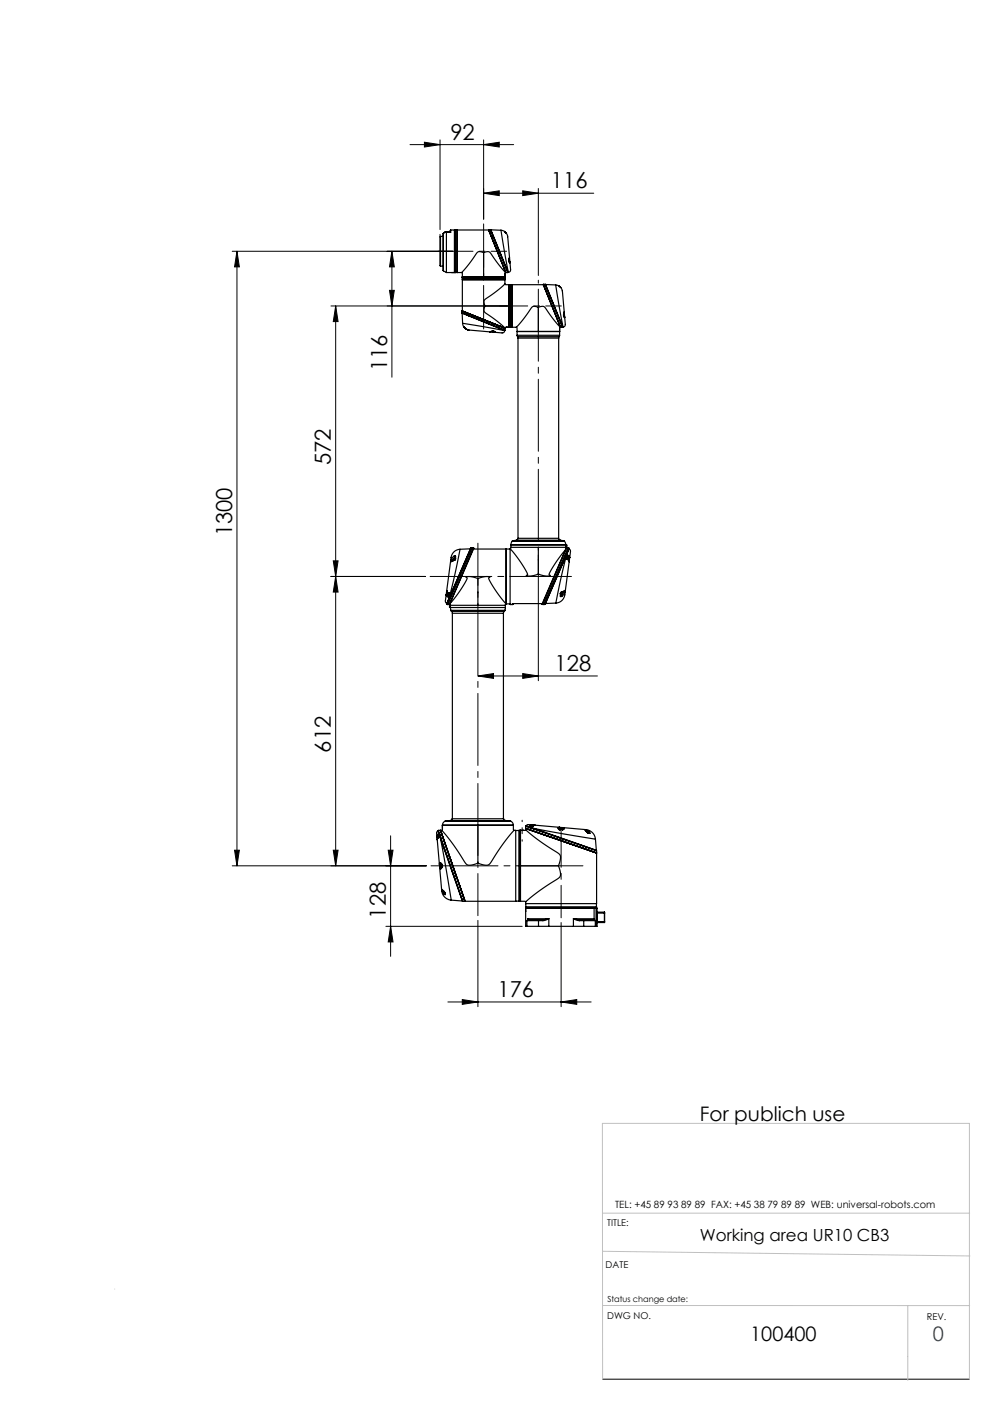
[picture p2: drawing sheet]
<svg xmlns="http://www.w3.org/2000/svg" width="210mm" height="297mm" viewBox="0 0 210 297" stroke-linecap="round" stroke-linejoin="round" font-family="sans-serif">
<g fill="none" stroke="#000" stroke-width=".21">
<path d="M86.7 30.6h21.9M89.8 30.1l3.3 .5-3.3 .5zM93.1 29.6v19M102.3 30.6l3.3-.5v1zM102.3 29.6v16.8M102.3 39.9v6.5M113.8 39.9v18.4M49.1 53.2h46.6M50.1 53.2v130M50.1 53.2l.5 3.3h-1zM82.9 53.2l.5 3.3h-1zM82.9 53.2v26.6"/>
<path d="M102.3 40.9l3.3-.5v1zM102.3 40.9h23.3M110.5 40.4l3.3 .5-3.3 .5zM70 64.7h37.3M71 64.7v118.5M71 64.7l.5 3.3h-1zM82.4 61.4h1l-.5 3.3zM70.5 118.6h1l-.5 3.3zM113.8 117.4v26.6M70 121.9h20M71 121.9l.5 3.3h-1zM101.1 143l3.3-.5v1z"/>
<path d="M101.1 143h25.2M110.5 142.5l3.3 .5-3.3 .5zM49.6 179.9h1l-.5 3.3zM70.5 179.9h1l-.5 3.3zM82.1 179.9h1l-.5 3.3zM82.6 176.8v25.5M49.1 183.2h41.1M81.6 196h28.8M82.6 196l.5 3.3h-1zM101.1 194.7v18.3M118.7 195.2v17.8M94.7 212h30.3"/>
<path d="M97.8 211.4l3.3 .6-3.3 .5zM118.7 212l3.3-.6v1.1zM127.4 291.8h77.6"/>
</g>
<path d="M127.4 256.6h77.7M24.3 272.7h.1M127.4 264.7l77.7 1M127.4 276.2h77.7M192 276.2v15.8M127.4 291.8v-54.2h77.6v54.2" fill="none" stroke="#c0c0c0" stroke-width=".21"/>
<path d="M107.1 53.2h-10.4M118.7 64.7h-10.4" fill="none" stroke="#000" stroke-width=".21" stroke-dasharray="15.2 1.3 1.3 1.3" stroke-dashoffset="11.9"/>
<g fill="none" stroke="#000" stroke-width=".21" stroke-dasharray="15.2 1.3 1.3 1.3">
<path d="M93.1 50.1v-.5M96.3 53.2h.1M96.3 53.2h-3.7M96.4 53.2h.1M96.4 53.2h.3M96.7 53.2h.1M107.8 64.7h.1M107.8 64.7h-2.1M107.9 64.7h.1M107.9 64.7h.4M108.3 64.7h.1M118.7 191.8v-.6"/>
<path d="M118.7 192v-.2M118.7 192v2.2"/>
</g>
<path d="M102.3 69.6v-22.2" fill="none" stroke="#000" stroke-width=".21" stroke-dasharray="15.2 1.3 1.3 1.3" stroke-dashoffset="6"/>
<path d="M113.8 116.4v-57.1" fill="none" stroke="#000" stroke-width=".21" stroke-dasharray="15.2 1.3 1.3 1.3" stroke-dashoffset="-1.9"/>
<path d="M120.9 121.9h-29.9" fill="none" stroke="#000" stroke-width=".21" stroke-dasharray="15.2 1.3 1.3 1.3" stroke-dashoffset="2.2"/>
<path d="M101.1 193.7v-78.8" fill="none" stroke="#000" stroke-width=".21" stroke-dasharray="15.2 1.3 1.3 1.3" stroke-dashoffset="6.3"/>
<path d="M123.3 183.2h-32.1" fill="none" stroke="#000" stroke-width=".21" stroke-dasharray="15.2 1.3 1.3 1.3" stroke-dashoffset="1.1"/>
<path d="M118.7 175.9v15.3" fill="none" stroke="#000" stroke-width=".21" stroke-dasharray="15.2 1.3 1.3 1.3" stroke-dashoffset="7.6"/>
<path d="M110.4 173.5v4.4" fill="none" stroke="#000" stroke-width=".21" stroke-dasharray="15.2 1.3 1.3 1.3" stroke-dashoffset="14.9"/>
<g fill="#000">
<path d="M89.8 30.1l3.3 .5-3.3 .5zM102.3 30.6l3.3-.5v1z"/>
<path d="M110.5 40.4l3.3 .5-3.3 .5zM102.3 40.9l3.3-.5v1zM110.5 142.5l3.3 .5-3.3 .5zM101.1 143l3.3-.5v1zM118.7 212l3.3-.6v1.1zM97.8 211.4l3.3 .6-3.3 .5z"/>
<path d="M71 121.9l.5 3.3h-1zM70.5 179.9h1l-.5 3.3zM71 64.7l.5 3.3h-1zM70.5 118.6h1l-.5 3.3z"/>
<path d="M82.6 196l.5 3.3h-1zM82.1 179.9h1l-.5 3.3zM82.4 61.4h1l-.5 3.3zM82.9 53.2l.5 3.3h-1zM49.6 179.9h1l-.5 3.3zM50.1 53.2l.5 3.3h-1z"/>
</g>
<g fill="none" stroke="#000" stroke-width=".25">
<path d="M93.2 50v6.3M93.2 56.3h.5M93.2 50h.5M93.8 49.4v7.9M93.8 49.4l.6-.3v8.6M93.8 57.3l.6 .4M94.4 49.1h.9M94.4 57.7h1.7M94.9 49.1h-.8v.1M95.3 49.1h.1M95.3 48.7v.4M95.3 48.7l-.1 .4"/>
<path d="M95.3 48.7h.8M95.5 57.7h.6M96.1 48.7v9M96.1 57.6v.1M96.1 57.7h.1M96.1 48.7h.1M96.2 48.7h.1M96.2 57.7h.1M96.2 48.7v9M96.2 48.7h-.1M96.2 48.7v8.9M96.2 57.6l.1 .1"/>
<path d="M96.3 48.7h7M96.3 48.7v9M96.3 57.7h1.3M96.3 48.7h-.1M96.4 48.7v9M96.7 48.7v9zM97.6 57.7l.2 .1v.8M97.8 59.2h9zM97.8 58.7h9M97.8 58.8h9M97.8 58.7v7.1M97.8 58.7h.1"/>
<path d="M97.8 58.6h9M97.8 58.6v.1M97.8 58.6h4.5M97.8 58.6h4.4M97.8 58.6h.1M102.3 53.4a1.15 1.15 0 0 0-1.9 .7l-1.4 2-1.4 1.6M102.3 53.4v5.2M102.3 53.4h.2a1.08 1.08 0 0 1 1.6 .7l1.5 2 1.3 1.6M102.3 58.6h4.5M103.3 48.6v.1M103.3 48.6h.1M103.3 48.6h.4"/>
<path d="M103.3 48.7l3.7 8.9M103.4 48.7l3.6 9M103.4 48.6l3.6 9.1h.4M103.4 48.6l-.1 .1M103.7 48.6h.1M103.7 48.6l.6 1.3M103.8 48.6h.1M103.8 48.6l.5 1.3M103.8 48.6l2.2 .1M104.3 49.9l3.1 7.8M104.3 49.9h.1M104.3 49.9l3.1 7.7"/>
<path d="M104.3 49.9l3.2 7.7M105.9 48.7h.1M105.9 48.7l1.6 8.9M106 48.7l.7 .3M106.7 49h.1M106.7 49l.3 .2M106.8 58.7h.1M106.8 49h.1M106.8 49l.2 .2M106.8 58.6v.1M106.8 58h.1M106.8 58.7v1.4"/>
<path d="M106.8 58v.6M106.9 57.7h.1M106.9 57.7l-.1 .1v.8M107 57.7h.1M107 49.2h.1M107 49.2a3.7 3.7 0 0 1 .5 2.4l.3 2.8M107.4 57.6v.1M107.5 57.6h-.1M107.5 57.6h.1M107.6 54.9v.4M107.7 55.3v.1M107.7 55.4h.1"/>
<path d="M107.7 54.8l.1 .6M107.7 54.5v.9M107.7 54.5l-.1 .3a.54 .54 0 0 0 .2 .8M107.8 54.4l-.1 .1M107.8 54.4v1.1M107.8 55.4v.1M107.8 55.5h.1M107.8 55.5v.1M107.8 55.5l.2 1.5a.52 .52 0 0 1-.5 .6M97.7 66.2v-.4l9 3.6M97.7 66.2h.1M97.7 66.2l1.3 .5"/>
<path d="M97.7 66.2l.1 2.2 8.9 1.6M97.7 66.2l1.3 .6M97.7 65.8l9 3.6M97.8 65.8h.1M97.8 65.8l4.5 1.8M97.8 68.4l.3 .8M97.9 65.8l8.9 3.6M98.1 69.2h.1M98.1 69.2l.3 .2M98.4 69.4h.1M98.4 69.4l.6 .4-.4-.2M98.4 69.4l.2 .2"/>
<path d="M98.4 69.4l.6 .4M99 69.8h.1M99 69.8h.2M99 66.7h.1M99 66.7l7.8 3.1M99 66.7v.1M99 66.7l7.8 3.2M99 66.8l7.7 3.1M99.2 69.8l4.4 .4M100 66.7l6.7 2.7M102.6 64.7h5.1M102.6 64.7a1.15 1.15 0 0 0 .6 1.9l2 1.4 1.6 1.4"/>
<path d="M103.6 70.2l.3-.1a.54 .54 0 0 1 .8 .2M103.6 70.2h.1M103.6 70.2l1 .1M103.7 70.2h-.1M103.7 70.2h.1M103.9 70.1l.2 .1M104.1 70.1h.3M104.1 70.2h.4M104.1 70.1v.1M104.4 70v.1M104.5 70.1h.1M104.5 70.2l.1 .1"/>
<path d="M104.5 70.1v.1M104.5 70.1l-.9 .1M104.6 70.3l1.6 .1M104.7 70.3h-.1M106.6 69.3h.1M106.7 69.4h.1M106.7 70l-.1 .3-.4 .1M106.7 69.9v.1M106.7 69.9h.1M106.8 60.1l.1 .1h.8M106.8 60.1l-1.6 1.3-2.1 1.6a1.08 1.08 0 0 0-.5 1.7M106.8 69.4h.1"/>
<path d="M106.8 69.8v.1M106.8 69.4v.4M107.1 69.2h.6M107.7 69.2h-.8l-.1 .2M107.7 60.2v4.5M107.7 64.7v4.5M107.7 64.8v4.4M107.7 69.2h.1M107.7 60.2v9M107.8 69.2h.1M107.8 60.2h-.1M107.8 60.2h.1"/>
<path d="M107.8 60.2v9M107.8 60.2l7.1 .1M107.8 69.2h1.4M107.9 60.2v9M108.3 60.2v9zM109.2 69.2l.1 .1v.8M109.3 70.9l.1 .3M109.3 70.1h4.5M109.3 70.9h9M109.3 70.1v.8M109.4 70.1h4.4M109.4 71.2l.1 .3"/>
<path d="M109.4 71.2h8.8M109.5 71.5h8.6M109.5 71.5v42.4M113.8 70.1h4.5M113.8 65a1.15 1.15 0 0 0-1.8 .7l-1.4 2-1.4 1.5M113.8 65v5.1M113.8 65l.2-.1a1.08 1.08 0 0 1 1.7 .8l1.4 2 1.4 1.5M114.9 60.1h.4M114.9 60.1v.2M114.9 60.1v.1M114.9 60.3l3.6 8.9M114.9 60.2l3.7 9"/>
<path d="M114.9 60.2v.1M115.3 60.1l.5 1.4M115.3 60.2h.1M115.3 60.2l.6 1.3M115.4 60.2l2.1 .1M115.4 60.2l.5 1.3M115.8 61.5l3.2 7.7M115.8 61.5h.1M115.9 61.5h.1M115.9 61.5l3.1 7.7M117.5 60.3h.1M117.5 60.3l1.6 8.9"/>
<path d="M117.5 60.3l.8 .2M118.1 71.5v42.4M118.2 71.2l-.1 .3M118.3 60.5v.1M118.3 60.5l.2 .3M118.3 60.5h.1M118.3 60.6h.1M118.3 60.6l.2 .1M118.3 70.1h.1M118.3 69.5v.6M118.3 70.9l-.1 .3M118.3 69.5l.1 .6"/>
<path d="M118.3 70.1v.8M118.5 60.7v.1M118.5 69.2l-.2 .3M118.5 60.8h.1M118.5 69.2h.1M118.6 60.8a3.7 3.7 0 0 1 .5 2.4l.2 2.9M119 69.2h-.4M119 69.2h.1M119.1 69.2h-.1M119.2 66.5v.4M119.2 66.9h.1M119.2 66.3l.1 .6"/>
<path d="M119.3 66.1l-.1 .8M119.3 66.1l-.1 .3a.54 .54 0 0 0 .2 .8M119.3 66l.1 1.1M119.3 66.9l.1 .1M119.4 67v.1M119.4 67v.2M119.4 67.1l.1 1.4a.52 .52 0 0 1-.4 .7M119.4 67.1v.1M96 117.7a1.02 1.02 0 0 0-.6 1.2l.4-.3M96 117.7l.1 .3M96 118.4h.1M96.1 118.1l-.4 .2v.4"/>
<path d="M96.2 118l-.2 .4M96.2 118v.4M96.2 118.4v.1M96.2 118.4l-.4 .2M96.2 118.5l-.4 .1M96.2 117.6l.1 .1M96.2 117.6v.2M96.2 117.6v.4M96.2 117.6l-.2 .1M96.2 118.4h.1M96.2 118.3v.1M96.2 117.8v.5"/>
<path d="M96.3 117.7l-.1 .1M96.3 117.7l.1 .5M96.4 118.2l-.2 .3M96.4 118.2l-.2 .1M97.3 116.2a2.26 2.26 0 0 0-2 2.6l-.8 6.1M97.3 116.2l2.2-.1-4.3 10M97.3 116.2l-2.1 9.7M99.6 115.9h.1M99.7 115.9l-5.1 12M99.7 115.9h.1M99.7 115.9l-5.2 11.8 .1 .2M99.9 115.9h-.2"/>
<path d="M99.9 115.9h.2M99.9 115.9l-5.2 12M100.1 116.1h7.8M100.1 115.9h.1M100.1 115.9l-5.1 12M107 116.1v11.6zM107.9 116.1l1.4 1.7 1.5 2.2a2.45 2.45 0 0 1 .8 1.6l-.3 .2h.2a4.3 4.3 0 0 0 2.3-.4M107.9 116.1h.1M107.9 116.1v11.6h-.9M108 115.8l-.1 .3M108 115.8h5.8M108 115.3h11.6"/>
<path d="M108 115.3v.5M108.3 114.5l-.3 .8M108.3 114.5h11.1M108.4 114.4l-.1 .1M108.4 114.4h10.9M109.2 114.3h9.3M109.2 114.3l-.8 .1M109.5 113.9l-.3 .4M109.5 113.9h8.6M113.8 115.8v5.6M118.1 113.9l.4 .4M118.5 114.3l.8 .1"/>
<path d="M119.3 114.4l.1 .1M119.4 114.5l.2 .8M119.6 116.3l-2.9 3.9-.6 1.3 .3 .3h-.1a4.3 4.3 0 0 1-2.5-.4M119.6 115.3v.5M119.6 115.3h.2M119.6 115.8l.1 .2M119.6 115.8h-5.8M119.6 115.8h.2M119.7 117.6v.1M119.7 117.7l-4.4 10 1.1-.1a3.3 3.3 0 0 0 2.1-.3 3.8 3.8 0 0 0 1.2-3.1l.7-5.4M119.7 117.9l-2.2 9.7M119.7 117.9l.1 .1"/>
<path d="M119.7 117.7v.2M119.7 117.9v.2M119.7 118.1l.2 .2M119.7 118.1l.1 .1M119.7 117.5h.1M119.7 117.5l.1 .2M119.7 117.5v.2M119.8 117.4h.1M119.8 115.9h.1M119.8 115.9l-5.1 12M119.8 117.3v.1M119.8 117.4l-.1 .1"/>
<path d="M119.8 117.4l.1 .1M119.8 115.3v.5M119.8 118.2h.1M119.8 117.7v.5M119.8 118h.1M119.8 118.2l.1 .1M119.9 118.2h.1M119.8 118.2l.5 .5M119.9 118.3l.5 .4M119.9 117.5l-.1 .2M119.9 118.2v.1M119.9 117.4v.3"/>
<path d="M119.9 117.4a.6 .6 0 0 1 .6 .5M119.9 117.4v.1M119.9 117.4h-.1M119.9 117.7l.3 .1 .1 .2M119.9 117.7h-.1M119.9 117.7l-.1 .3h.2M120 118l.1 .3M120 118v.3M120.1 115.9h-.3M120.1 115.9l-5.1 12M120.1 115.9h.1M120.2 115.9l.1 .1-5.1 11.9"/>
<path d="M120.2 115.9l-5 12M120.2 115.9h.1M120.3 118l-.1 .4M120.3 118h.1M120.3 118h-.3M120.3 116.1h.1M120.3 116.1l-.5 1.3M120.3 116.1l.4 .6M120.3 118.7h.1M120.3 118.7l.1 .1M120.4 118.7v.1M120.4 118.8h.1"/>
<path d="M120.5 118h-.2M120.5 118l-.1 .8M120.5 117.9l-.2 .1M120.5 117.9v.1M120.7 116.7l-.2 1.3M94.4 125.8a.6 .6 0 0 0 .6 .6M94.4 125.8l-.2 1.5 .3 .3M94.4 125.8h.1M94.5 124.9l-.1 .9M94.5 124.9v.2M94.5 125.1l.5 .4M94.5 125.1h.1"/>
<path d="M94.5 125.1l.5 .5M94.5 127.6h.1M94.5 125.7l-.1 .1M94.5 125.7l.2 .3 .3 .1M94.5 125.7h.1M94.6 127.9h.1M94.6 125.3l-.1 .4M94.8 125.5l.2 .3M94.9 125.7h-.4M95 126.1v.3M95 125.8v.3M95 125.5v.3"/>
<path d="M95 125.8l.2 .1M95 125.5v.1M95 126.3v.1M95 125.5l.1 .2M95 125.5h.1M95 125.6h.1M95 126.4l-.5 1.2M95 126.4v.1M95 125.6l.1 .1M95 126.1l.1 .1M95 126.1v.2M95 126.1h.1"/>
<path d="M95 125.6v.5M95 126.4h.1M95 127.9h-.3M95 127.9h.1M95.1 127.9h.1M95.1 126.2v.1M95.1 126.2l-.1 .2M95.1 127.8l.2 .1h-.2v.6h.2M95.1 125.7l.1 .2M95.2 125.9v.2M95.2 126.1l-.1 .1M95.2 126.1h.1"/>
<path d="M95.3 128.5v.6M95.3 128.5h11.6l-.1 .6M95.3 128.3v.2M95.3 129.1l.2 .2M95.3 129.1h11.5M95.5 129.3l.2 .4M95.5 129.3h11.2M95.7 129.7h10.8M95.7 129.7v43.5M101.1 122.4v5.6M101.1 122.4a4.1 4.1 0 0 1 2.5-.4l-.2 .3a19.8 19.8 0 0 0 3.6 5.4M101.1 128h5.8"/>
<path d="M101.1 122.4a3.4 3.4 0 0 0-2.6-.4l.3 .3-.6 1.2-1.5 2.3-1.5 1.9M101.1 128h-5.8M106.5 129.7v43.5M106.7 129.3l-.2 .4M106.8 129.1l-.1 .2M106.9 128.6h.1M106.9 128v.6M107 127.7l-.1 .3M107.9 127.7v.2M107.9 127.9h.6M114.7 127.7h-6.2v.2M114.7 127.9h.1"/>
<path d="M114.7 127.9h.3M115.2 127.9h-.2M115.2 127.9h.1M115.2 127.8v.1M118.5 125.6v.5M118.5 126.1l.2 .1M118.6 125.7v.1M118.6 125.4l-.1 .2M118.6 125.9l-.1 .2M118.6 125.9l.1 .3M118.6 125.4v.5M118.6 125.4h.1"/>
<path d="M118.6 125.4v.4M118.7 125.3l-.2 .3M118.7 125.3l-.1 .1M118.8 125.3v.5M118.8 125.8h-.2M118.8 126.1l-.1-.3v.4M118.8 126.1l-.1 .1M118.9 125.3h.1M118.9 125.3l-.1 .5M119 125.1l.5-.2a1.43 1.43 0 0 1-.7 1.2M119 125.1l-.3 .3M119 125.1l-.3 .2"/>
<path d="M119.2 125.1v.3l-.3 .2M92.4 176.9l.2 .1M92.4 176.9v.3M92.4 177.1l.2 .1M92.4 177.2l.1 .5M92.4 177.2h.1M92.4 176.7l.2 .2M92.4 176.7v.2M92.5 177.6l.4 5.2M92.6 177.2l-.1 .3M92.6 177.2v.1M92.6 175.7l.2 .8"/>
<path d="M92.6 175.8a1.08 1.08 0 0 0-.2 1.1M92.6 176.9v.1M92.6 176.9v.3v-.2M92.6 175.7l.3 .7M92.6 175.7h.1M92.7 177.2h-.1M92.7 175.7l.4-.1 5.2 14.9M92.7 175.7h-.1M92.7 175.7l.2 .7M92.7 176.8l-.1 .1M92.7 176.8v.3M92.8 177.1l-.3 .5"/>
<path d="M92.8 176.5l-.4 .2M92.8 176.5l.1 .1M92.9 176.4l-.1 .1M92.9 176.4l.1 .3M92.9 176.6l-.2 .2M92.9 176.6v.1M92.9 176.9l-.4 .7M92.9 176.9l-.2 .2M92.9 176.7l.3 .7M92.9 176.7v.2M92.9 176.4h.1M92.9 176.4l.1 .1"/>
<path d="M93 176.7l.2 .6M93 176.7h-.1M93 176.5l-.1 .1M93 176.5v.2M93 176.7l.3 .6M93 176.7h.1M93.2 177.4l4.6 13.2M93.2 177.4l2.2 13M93.2 175.7l5.2 14.9M93.2 175.8l-.1-.2 5.2 14.9M93.2 175.7h.2M93.2 175.7l5.2 15"/>
<path d="M93.2 175.9h.1M93.2 177.3v.1M93.2 177.3l4.6 13.3M93.2 175.8v.1M93.3 177.3l4.6 13.3M93.3 177.3h-.1M93.4 175.7l1.8 2.1 1.9 2.7a7.3 7.3 0 0 0 1.9 2.5h.9l1.2-.4M93.6 174.6v.6M93.6 174.6h.1M93.6 175.2h.1M93.6 175.2l-.2 .4M93.6 174.6h15"/>
<path d="M93.6 174.5v.1M93.6 174.6h7.5M94.1 173.7l-.4 .4-.1 .5M94.1 173.7h13.9M94.2 173.7h-.1M94.2 173.7h13.7M95.1 173.6h11.9M95.1 173.6l-.9 .1M95.6 173.2l-.5 .4M95.6 173.2h10.9M101.1 174.6v8M101.1 174.6h7.5"/>
<path d="M106.5 173.2l.5 .4M107 173.6l.9 .1M107.9 173.7h.1M108 173.7l.4 .4 .2 .5M108.6 174.5v1l.1 .1M108.7 175.7l-2.1 2.6-2.4 3.5a1.56 1.56 0 0 1-1.8 1.2l-1.3-.4M108.7 175.7h.4v15M109.1 175.7h.6M109.9 175.7v14.9M109.9 175.7v15M110.1 175.7v7.5M110.1 175.7h-.4v15"/>
<path d="M110.1 175.7h.3M110.2 175.6h.2M110.7 175.6v.1M110.7 175.7h-.3M111.2 175.5l-.5 .2M111.2 175.2l.1 .1M111.2 175.5l2.6 2.2 3.5 2.3a1.56 1.56 0 0 1 1.2 1.8l-.4 1.4M111.2 175.3l15 5.2M111.2 175.3v.2M111.2 174.8l-.1 .4 .2 .1M111.2 174.8l.7 .2M111.2 175.3h.1"/>
<path d="M111.2 175.3l15 5.1M111.2 174.7l.8 .2M111.3 175.3l14.9 5.1M111.3 175.3h.1M111.3 175.3l14.9 5.1h-.2M111.9 175l.1 .1M111.9 175h.1M111.9 175l.3 .1M112 174.9l-.1 .1M112 174.9l.1 .1M112 175.1h.2M112.1 175l-.1 .1"/>
<path d="M112.1 175h.1M112.2 175.1l.6 .2M112.2 175.1h.1M112.2 175l.7 .2M112.2 175v.1M112.2 174.5l-.2 .4M112.2 174.5l.2 .2M112.3 174.8l-.2 .2M112.3 174.8h.3M112.4 174.7l-.1 .1M112.4 174.7h.3M112.4 175h-.2"/>
<path d="M112.4 174.5a1.08 1.08 0 0 0-1.1 .2M112.4 174.5l.1 .2M112.4 174.5h-.2M112.4 174.5h.3M112.5 174.7h-.1M112.5 174.7h.2M112.6 174.5l.1 .2M112.7 174.7h.1M112.7 174.7v.1M112.7 174.5l.5 .1M112.7 174.5l.1 .1M112.8 174.6l-.1 .1"/>
<path d="M112.8 174.6h.2M112.8 175.8h.1M112.8 175.3l13.4 4.7M112.8 175.3h.1M112.8 175.3l13.3 4.6M112.9 175.2l13 2.3 .2 2.4M112.9 175.2l-.1 .1M112.9 175.2l13.2 4.7M113.1 174.6l-.7 .4M113.2 174.6l-.8 .4M113.2 174.6l5.1 .4M113.5 176v.1"/>
<path d="M113.6 176.1h.1M116.6 177.1l9.3 3.2M118 175.1l.2 .4 .2 .1M118 175.1l.3 .2M118 175.1h.1M118.3 175.3l.1 .2 .7-.1M118.3 175.3l.1 .2M118.3 175.3h.1M118.3 175h.1M118.3 175l-.3 .1M118.3 175l.1 .2M118.3 175l.6 .1"/>
<path d="M118.4 175.5v.1M118.4 175.5h.5M118.4 175.3h.5M118.4 175.3v.1h.5v-.1M118.4 175.2l-.1 .1M118.4 175.2h.1M118.5 175.2l.4 .1M118.5 175.2l-.1 .1M118.9 175.1l4.7 .4a2.25 2.25 0 0 1 2.3 2M118.9 175.1h.2M118.9 175.1l-.1 .1M118.9 175.3h.1"/>
<path d="M118.9 175.5h.1M119 175.3l.1 .1M119 175.5l-.6 .1M119.1 175.4l-.2 .1M119.1 175.1l.2 .2M119.1 175.1l-.1 .2M119.3 175.3l-.3 .2M119.3 175.3l-.2 .1M123.8 175.7l.2 .2M123.9 175.7l.3 .3M124 175.9h.1M124 175.9l.5 .4"/>
<path d="M124 175.9l.4 .3M124.1 175.9h.2M124.1 176h.4M124.3 175.9h.1M124.3 176.2h.2M124.3 176.2l.2 .1M124.3 176.2h.3M124.4 176.2h.1M124.4 175.9l.1 .1M124.5 175.9l.2 .1M124.5 175.9l-.9-.3 .4 .3M124.5 175.9h-.1"/>
<path d="M124.5 176.2h.1M124.5 176v.2M124.5 176.1l.1 .1M124.6 176.2l.1 .1M124.7 176v.3M124.7 176h-.2M124.7 176.3h-.2M126.1 179.9h.1M126.1 179.9l.1 .1M126.2 180v.4M92.9 182.8l.2 .1M92.9 182.8l.1 .6"/>
<path d="M93 183.4l.4 5M93 183.4h.1M93 183.4v.2M93 183.6l.2 .2M93 182.5l-.1 .3M93 182.5l.4 .1 .1 .3M93 182.5l.2 .2M93 182.5h.1M93.1 182.9v.1M93.1 183.3l.1 .1M93.1 183v.3M93.1 183.3l-.1 .1"/>
<path d="M93.2 182.9l-.1 .1M93.2 182.9v.5M93.2 183.4h.2M93.2 183.4l-.2 .2M93.2 183.4l.1 .1M93.2 182.7l-.1 .2M93.2 182.7v.2M93.2 183.4h.1M93.2 182.7l.2 .2M93.2 182.7h.1M93.3 183.5l-.1 .3M93.4 182.9v.5"/>
<path d="M93.4 182.9h-.2M93.4 183.4l-.1 .1M93.4 182.9h.1M93.4 183.4l.1 .1M93.4 188.4a2.2 2.2 0 0 0 2 2M93.5 183.5l-.3 .3M93.5 182.9v.6M93.7 188.3l.2 .4M93.8 189l.1 .2M93.8 188.5l-.3-.4 .3 .9M93.8 188.5h.1M93.8 188.5l.4 .5"/>
<path d="M93.8 188.5l.3 .3M93.9 188.9l-.1 .1M93.9 188.9v.1M93.9 188.6v.3M93.9 189.2h.3M93.9 188.6v.4M93.9 189h.2M93.9 189v.2M94.1 189v.1M94.1 188.8v.2M94.1 189.1l.1 .1M94.1 188.8v.3"/>
<path d="M94.1 188.8l.1 .2M94.2 189v.2M95 181.1l1.6 4.7M95.4 190.4h.1M95.4 190.4l2.4 .2M97 186.9l1.1 3.2M97.8 190.6h.1M97.9 190.6l.4 .1M98.1 190.1l.1 .1M98.1 190.1h.1M98.2 190.2h.1M98.3 190.5v.2"/>
<path d="M98.3 190.5h.1M98.3 190.5v.1M98.4 190.6v.1M109.9 190.6v.1M110 190.7h-11.6M110.1 190.7h.9l.2 .1M110.1 183.2l-.1-7.5v15M110.1 183.2v7.4M110.1 183.2h8M110.1 190.6l-.1 .1M111.2 192.2v.6M111.2 190.8v5.2h.2"/>
<path d="M111.2 191.2h15M111.2 192.2h14.4M111.2 192.1h15M111.2 192h15M111.2 191.8h15M111.2 192.1v.1M111.2 192h.1M111.2 192h14.9M111.4 194.8h2.5M111.4 196h2.5M111.4 194.8v1.2M111.6 194.4h4.5"/>
<path d="M111.6 194.4l.4 .2M111.6 194.4l.2 .2M111.6 194.4l-.2 .4M111.7 194.6h2.1M113.8 194.6h1M113.8 194.6l.1 .2M113.9 194.8h.9M113.9 196h2.2M113.9 194.8v1.2M114.8 194.6v.2M116.1 196h5.2M116.1 194.4l-1.3 .2"/>
<path d="M116.1 194.4l-1.3 .4M116.1 194.4v1.6M118.1 183.2l.2 .6a1.6 1.6 0 0 1-.2 2l-4.1 2.7-2.8 2.3M121.3 194.4h4.3M121.3 194.4l1.2 .4M121.3 194.4l1.2 .2M121.3 196h2.1M121.3 194.4v1.6M122.5 194.8h.9M122.5 194.6h1M122.5 194.6v.2M123.4 194.8h2.5"/>
<path d="M123.4 196h2.5M123.4 194.8v1.2M123.5 194.6l-.1 .2M125.6 192.2h.5M125.6 192.2v2.2M125.6 194.4h.1M125.7 194.4l-.4 .2M125.7 194.4h.1M125.7 194.4v.2h-2.2M125.7 194.4l-.1 .2M125.7 194.6l.2 .2M125.7 180.3h.1"/>
<path d="M125.9 196h.2M125.9 194.8v1.2M126.1 192.2h.2v3.8h-.2M126.1 192.2v3.8M126.2 192h.1M126.2 180.4h.1M126.2 192.1l-.1 .1M126.2 192h-.1M126.2 180.5v11.6M126.3 193.8v.5M126.3 195h.1M126.3 192.9v.1"/>
<path d="M126.3 193.2h.1M126.3 195v.2M126.3 195.2h.1M126.3 193v.2M126.3 193.2v1.8M126.3 195h1.5M126.3 195.2h1.5M126.3 193.2h1.5M126.3 193h1.5M127.8 195v.2M127.8 193v.2M127.8 195h.1"/>
<path d="M127.8 193.2h.1M127.8 193l.1 .2M127.8 193.2v1.8M127.9 195l-.1 .2M127.9 193.2v1.8"/>
</g>
<g font-size="4.7">
<text x="95.2" y="29.6">92</text>
<text x="116.5" y="39.9">116</text>
<text x="81.9" y="78.5" transform="rotate(-90 81.9 78.5)">116</text>
<text x="70" y="98.4" transform="rotate(-90 70 98.4)">572</text>
<text x="49.1" y="113.5" transform="rotate(-90 49.1 113.5)">1300</text>
<text x="117.3" y="142">128</text>
<text x="70" y="159.2" transform="rotate(-90 70 159.2)">612</text>
<text x="81.6" y="194.3" transform="rotate(-90 81.6 194.3)">128</text>
<text x="105.2" y="210.9">176</text>
</g>
<g font-size="4.2">
<text x="148" y="237.1">For publich use</text>
<text x="158.6" y="283.6">100400</text>
</g>
<text font-size="4.2" fill="#004080" x="197.3" y="283.6">0</text>
<text font-size="3.5" x="148" y="262.6">Working area UR10 CB3</text>
<text font-size="2.1" x="130.1" y="255.5">TEL: +45 89 93 89 89 FAX: +45 38 79 89 89 WEB: universal-robots.com</text>
<g font-size="2">
<text x="128.4" y="259.3">TITLE:</text>
<text x="128.1" y="268.2">DATE</text>
<text x="128.4" y="279.1">DWG NO.</text>
<text x="196" y="279.3">REV.</text>
</g>
<text font-size="1.8" x="128.5" y="275.5">Status change date:</text>
</svg>
